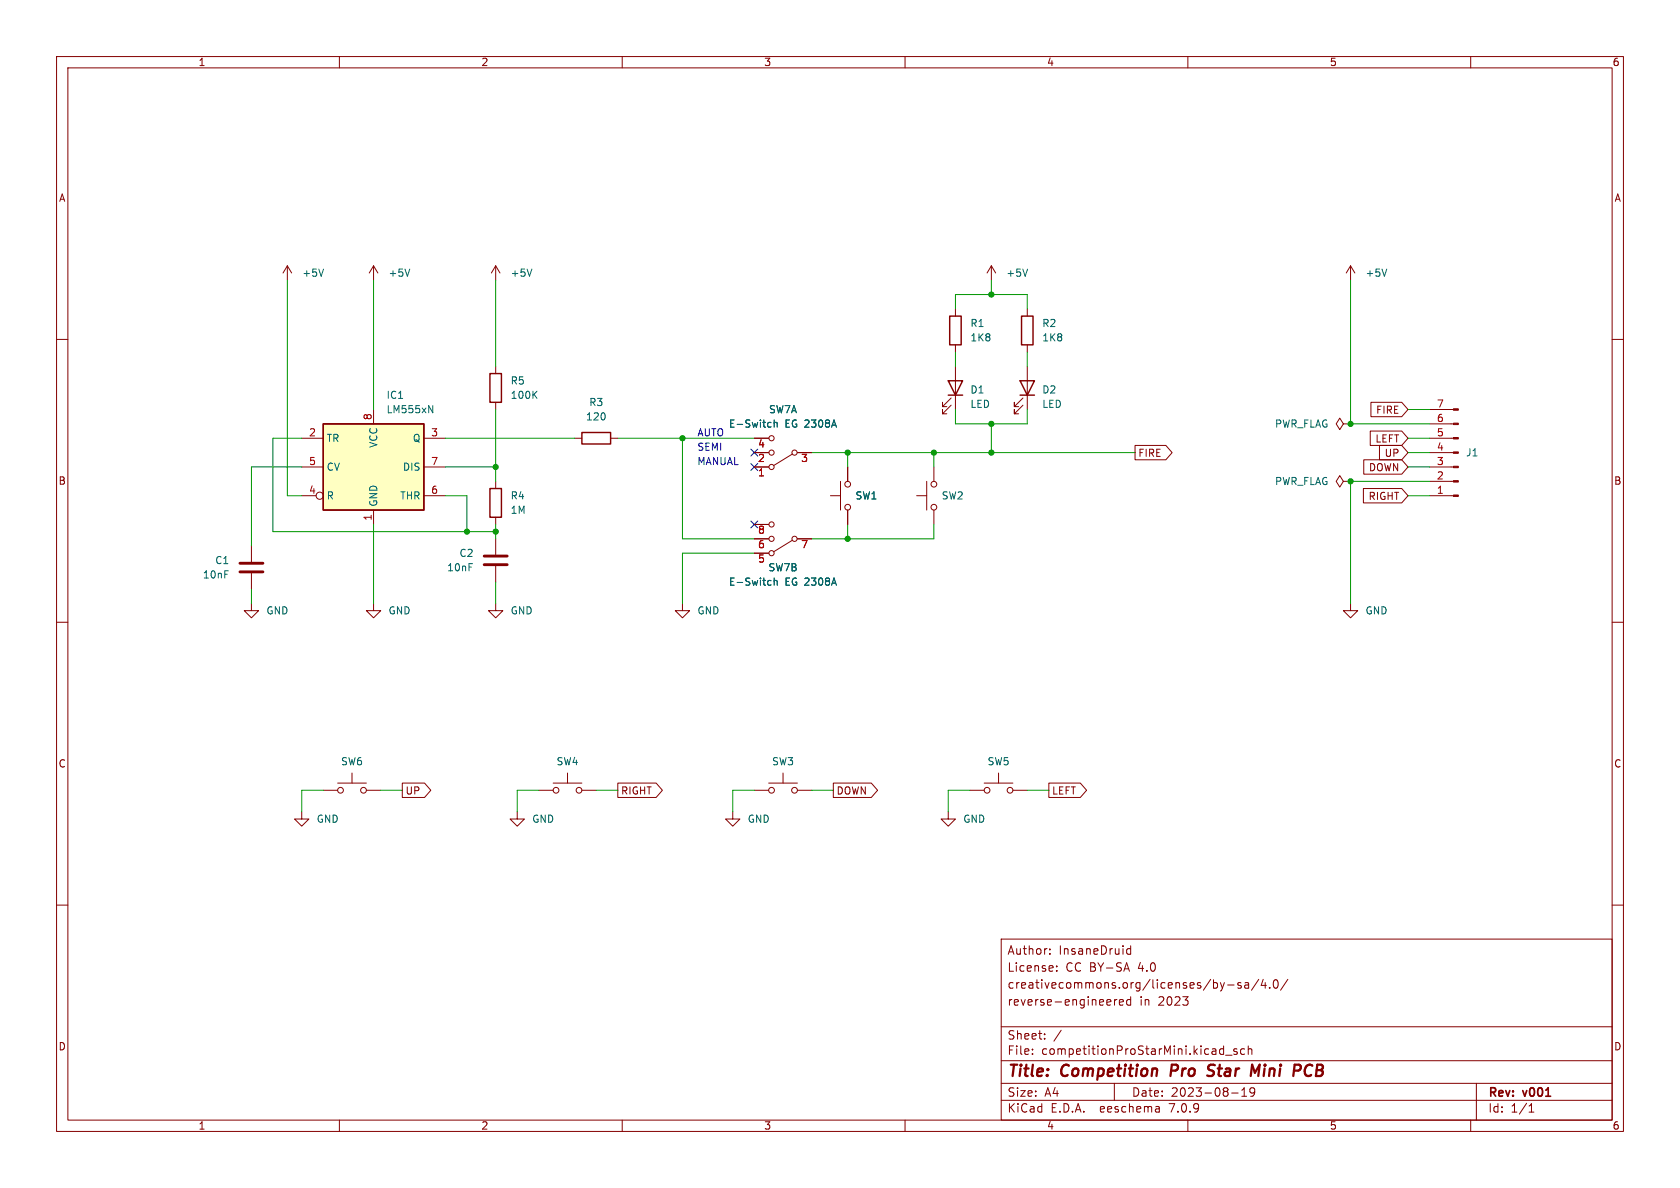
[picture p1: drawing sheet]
<svg xmlns="http://www.w3.org/2000/svg" width="297mm" height="210mm" viewBox="0 0 297 210" stroke-linecap="round" stroke-linejoin="round" font-family="sans-serif">
<g fill="none" stroke="#840000" stroke-width=".18">
<path d="M10 10h277v190h-277zM12 12h273v186h-273zM60 10v2M110 10v2M160 10v2M210 10v2M260 10v2M10 60h2M50.8 47l-.8 1.3M50.8 47v2.5M50.8 47l.8 1.3M66 47v2.5"/>
<path d="M66 47l-.7 1.3M66 47l.8 1.3M87.6 47l.8 1.3M87.6 47v2.5M87.6 47l-.7 1.3M168.9 54.6v1.3M175.3 47l-.8 1.3M175.3 47v2.5M175.3 47l.7 1.3M181.6 54.6v1.3M238.8 47l-.8 1.3M238.8 47v2.5"/>
<path d="M238.8 47l.7 1.3M285 60h2M53.3 77.5h3.8M66 72.4v2.5M74.9 77.5h3.8M87.6 64.8v1.2M87.6 71.1v1.3M101.6 77.5h1.3M107.9 77.5h1.3M133.3 77.5h2.6M168.1 71.6l-1.5 1.6v-.8v.8h.8M168.1 70.4l-1.5 1.5v-.8v.8h.8"/>
<path d="M168.9 61v1.2M168.9 64.8v7.6M180.8 71.6l-1.5 1.6v-.8v.8h.8M180.8 70.4l-1.5 1.5v-.8v.8h.8M181.6 61v1.2M181.6 64.8v7.6M200.7 78.7h5.4l1.1 1.3-1.1 1.3h-5.4zM237.5 74.9l-.6-1-.7 1 .7 1 .6-1h1.3M238.8 74.9h.1M242.2 76.2h5.6l1.1 1.3-1.1 1.2h-5.6zM242.4 71.1h5.4l1.1 1.3-1.1 1.3h-5.4zM243.9 78.7h3.9l1.1 1.3-1.1 1.3h-3.9z"/>
<path d="M252.7 72.4h4.2M252.7 74.9h4.2M252.7 77.5h4.2M44.4 96.5v2.8M53.3 87.6h2.6M53.3 82.6h3.8M66 90.2v2.5M74.9 87.6h3.8M74.9 82.6h3.8M87.6 85.1v1.3M87.6 91.4v1.3M87.6 95.3v2.7"/>
<path d="M133.3 97.8h2.6M133.3 95.3h2.6M133.3 92.7h2.6M133.3 80h2.6M133.3 82.6h2.6M140.1 95.5l-3.3 2M140.1 80.3l-3.3 2M141 95.3h2.5M141 80h2.5M146.8 87.6h1.8M148.6 85.1v5.1M149.9 82.6v2.5"/>
<path d="M149.9 90.2v2.5M162.1 87.6h1.7M163.8 85.1v5.1M165.1 82.6v2.5M165.1 90.2v2.5M237.5 85.1l-.6-1-.7 1 .7 1 .6-1h1.3M238.8 85.1h.1M241 86.4h6.8l1.1 1.2-1.1 1.3h-6.8zM241.1 81.3h6.7l1.1 1.3-1.1 1.2h-6.7zM252.7 87.6h4.2M252.7 80h4.2M252.7 82.6h4.2"/>
<path d="M252.7 85.1h4.2M10 110h2M44.4 106.7v1.3h1.3l-1.3 1.2-1.2-1.2h1.2M44.4 101.3v2.8M66 106.7v1.3h1.3l-1.3 1.2-1.2-1.2h1.2M87.6 106.7v1.3h1.3l-1.3 1.2-1.2-1.2h1.2M87.6 100.1v2.8M120.6 106.7v1.3h-1.2l1.2 1.2 1.3-1.2h-1.3M238.8 106.7v1.3h-1.3l1.3 1.2 1.2-1.2h-1.2M285 110h2M57.1 139.7h2.6M59.7 138.4h5.1"/>
<path d="M62.2 136.7v1.7M64.8 139.7h2.5M71.1 138.4h4l1.1 1.3-1.1 1.3h-4zM95.2 139.7h2.6M97.8 138.4h5.1M100.3 136.7v1.7M102.9 139.7h2.5M109.2 138.4h6.8l1.1 1.3-1.1 1.3h-6.8zM133.3 139.7h2.6M135.9 138.4h5.1M138.4 136.7v1.7M141 139.7h2.5"/>
<path d="M147.3 138.4h6.7l1.1 1.3-1.1 1.3h-6.7zM171.4 139.7h2.6M174 138.4h5.1M176.5 136.7v1.7M179.1 139.7h2.5M185.4 138.4h5.6l1.1 1.3-1.1 1.3h-5.6zM10 160h2M53.3 143.5v1.3h-1.2l1.2 1.3 1.3-1.3h-1.3M91.4 143.5v1.3h-1.2l1.2 1.3 1.3-1.3h-1.3M129.5 143.5v1.3h-1.2l1.2 1.3 1.3-1.3h-1.3M167.6 143.5v1.3h-1.2l1.2 1.3 1.3-1.3h-1.3M285 160h2"/>
<path d="M177 166h108v32h-108zM185.6 168.6v.1M185.6 167.8v.1M186.8 171.6v.1M186.8 170.8v.1M197 176.7v1M197.5 176.7l-.3 .1-.2 .2M197.9 177.2l.7-.1-.1-.3-.4-.1-.2 .2 .1 .7h.5M199.2 170.2l.5 1.5M199.9 167.2v1.5M199.9 167.8l-.4-.1-.3 .3v.4l.1 .2h.6M199.9 176.8l-.4-.1-.3 .3v.4l.1 .2h.6"/>
<path d="M199.9 176.2v1.5M217 174.1h1.2M219.4 173.8l-.4-.1-.2 .2 .1 .2 .5 .2v.3h-.6M220.1 173.8h.6v.9M220.7 174.1h-.5a.29 .29 0 0 0-.2 .3 .29 .29 0 0 0 .2 .3l.5-.1M222.5 173.1l-1.3 2M223.3 173.1l-.3 1.1h.9M223.7 173.7v1M224.5 174.6v.1M225.2 173.3l.3-.1a.81 .81 0 0 1 .5 .6 .81 .81 0 0 1-.3 .8l-.1 .1a.81 .81 0 0 1-.4-1.4zM227.7 173.1l-1.3 2M60 198v2"/>
<path d="M110 198v2M160 198v2M177 194.5h108M177 191.5h108M177 187.5h108M177 181.5h108M182.5 186.3v.1M182.5 185.5v.1M184.7 183.6v.1M184.7 182.8v.1M187.6 182.1l-1.3 2M197 191.5v3"/>
<path d="M204.9 195.7l.1 .9M205 196.5l-.2 .1M205 196h-.2M210 198v2M215.9 185.4l.4 .1M216.3 184.9v1.5M216.3 186.3l-.4 .1M216.7 186.5h1.1M217.7 193.2h1.2M218.7 185.5l-.4-.1-.2 .2 .1 .2 .5 .2v.3h-.6M219.5 193.8h.9M219.5 192.7l.5-.4v1.5"/>
<path d="M220 185.5l-.4-.1-.3 .3v.4l.2 .2h.5M220.7 185.5l.2-.1 .3 .1 .1 .9M220.7 184.9v1.5M221.8 192.9l-.3 .3h-.3l-.2-.3 .1-.5 .4-.1 .2 .1a.99 .99 0 0 1-.3 1.4h-.3M260 198v2M261 191.5v6.5M270.3 196.6h.9M270.3 195.5l.4-.4v1.5"/>
<circle cx="136.4" cy="77.5" r=".46"/>
<circle cx="56.5" cy="87.6" r=".63"/>
<circle cx="136.4" cy="92.7" r=".46"/>
<circle cx="136.4" cy="82.6" r=".46"/>
<circle cx="136.4" cy="95.3" r=".46"/>
<circle cx="136.4" cy="80" r=".46"/>
<circle cx="136.4" cy="97.8" r=".46"/>
<circle cx="140.5" cy="95.3" r=".46"/>
<circle cx="140.5" cy="80" r=".46"/>
<circle cx="149.9" cy="85.6" r=".51"/>
<circle cx="149.9" cy="89.7" r=".51"/>
<circle cx="165.1" cy="89.7" r=".51"/>
<circle cx="165.1" cy="85.6" r=".51"/>
<circle cx="60.2" cy="139.7" r=".51"/>
<circle cx="64.3" cy="139.7" r=".51"/>
<circle cx="98.3" cy="139.7" r=".51"/>
<circle cx="102.4" cy="139.7" r=".51"/>
<circle cx="136.4" cy="139.7" r=".51"/>
<circle cx="140.5" cy="139.7" r=".51"/>
<circle cx="174.5" cy="139.7" r=".51"/>
<circle cx="178.6" cy="139.7" r=".51"/>
</g>
<path d="M207.2 188.2l-.3 2M214.5 190a.85 .85 0 0 1-1.1 .1M214.5 188.2l-.7 .1a.46 .46 0 0 0-.2 .5 .46 .46 0 0 0 .3 .4l.6 .2M221.4 188.2l.4 1.4 .9-1.4-.3 2M231.2 188.3a1.11 1.11 0 0 0 0 1.9" fill="none" stroke="#840000" stroke-width=".4"/>
<path d="M167.9 55.9h2v5.1h-2zM180.6 55.9h2v5.1h-2zM57.1 74.9h17.8v15.3h-17.8zM86.6 66h2v5.1h-2zM102.9 76.5h5v2h-5zM167.6 67.3h2.6l-1.3 2.6zM167.6 69.9h2.6M180.3 67.3h2.6l-1.3 2.6zM180.3 69.9h2.6M86.6 86.4h2v5h-2z" fill="none" stroke="#840000" stroke-width=".25"/>
<g fill="none" stroke="#006464" stroke-width=".18">
<path d="M57.2 47.6l-.4 1.2M72.4 47.6l-.4 1.2M94 47.6l-.4 1.2M181.7 47.6l-.5 1.2M245.2 47.6l-.5 1.2M75.8 71.7l.7 1.3v-1.3M94.4 69.7l.5 .7M94.9 69.2l-.7 .7M136.2 74.7h.1M136.3 75.4l-.1 .1M136.9 74.2v1.3M136.9 74.8l.1-.1h.3l.1 .8"/>
<path d="M136.2 102.6l.1 .1M136.3 103.4h-.1M136.9 102.2v1.2M136.9 102.7l.1-.1 .3 .1 .1 .7"/>
</g>
<g fill="#840000" stroke="#840000" stroke-width=".18">
<path d="M256.9 72.3h.9v.2h-.9z"/>
<path d="M256.9 74.8h.9v.3h-.9z"/>
<path d="M256.9 77.3h.9v.3h-.9z"/>
<path d="M256.9 79.9h.9v.2h-.9z"/>
<path d="M256.9 82.4h.9v.3h-.9z"/>
<path d="M256.9 85h.9v.2h-.9z"/>
<path d="M256.9 87.5h.9v.3h-.9z"/>
</g>
<path d="M42.4 99.6h4.1M85.6 98.3h4.1M85.6 99.8h4.1M42.4 101.1h4.1" fill="none" stroke="#840000" stroke-width=".51"/>
<path d="M57.1 74.9h17.8v15.3h-17.8z" fill="#ffffc2" stroke="#ffffc2" stroke-width=".18"/>
<g fill="none" stroke="#009600" stroke-width=".18">
<path d="M50.8 49.5v38.1h2.5M66 49.5v22.9M87.6 49.5v15.3M168.9 54.6v-2.5h12.7v2.5M175.3 49.5v2.6M238.8 49.5v25.4h13.9M53.3 77.5h-5v16.5h39.3M78.7 77.5h22.9M87.6 72.4v12.7M109.2 77.5h24.1M120.6 77.5v17.8h12.7M168.9 62.2v2.6"/>
<path d="M168.9 72.4v2.5h12.7v-2.5M175.3 74.9v5.1M181.6 62.2v2.6M248.9 77.5h3.8M248.9 72.4h3.8M53.3 82.6h-8.9v13.9M66 92.7v14M78.7 87.6h3.8v6.4M78.7 82.6h8.9M87.6 92.7v2.6M133.3 97.8h-12.7v8.9M143.5 80h57.2"/>
<path d="M149.9 80v2.6M149.9 92.7v2.6M165.1 80v2.6M165.1 92.7v2.6h-21.6M248.9 87.6h3.8M248.9 80h3.8M248.9 82.6h3.8M252.7 85.1h-13.9v21.6M44.4 104.1v2.6M87.6 102.9v3.8M57.1 139.7h-3.8v3.8M67.3 139.7h3.8"/>
<path d="M95.2 139.7h-3.8v3.8M105.4 139.7h3.8M133.3 139.7h-3.8v3.8M143.5 139.7h3.8M171.4 139.7h-3.8v3.8M181.6 139.7h3.8"/>
</g>
<path d="M132.7 79.4l1.3 1.2M134 79.4l-1.3 1.2M132.7 81.9l1.3 1.3M132.7 92.1l1.3 1.2M134 81.9l-1.3 1.3M134 92.1l-1.3 1.2" fill="none" stroke="#000084" stroke-width=".18"/>
<g fill="#009600" stroke="#009600" stroke-width=".18">
<circle cx="120.6" cy="77.5" r=".46"/>
<circle cx="149.9" cy="95.3" r=".46"/>
<circle cx="149.9" cy="80" r=".46"/>
<circle cx="238.8" cy="74.9" r=".46"/>
<circle cx="175.3" cy="74.9" r=".46"/>
<circle cx="175.3" cy="80" r=".46"/>
<circle cx="238.8" cy="85.1" r=".46"/>
<circle cx="175.3" cy="52.1" r=".46"/>
<circle cx="165.1" cy="80" r=".46"/>
<circle cx="87.6" cy="94" r=".46"/>
<circle cx="82.5" cy="94" r=".46"/>
<circle cx="87.6" cy="82.6" r=".46"/>
</g>
<g font-size="2.8" fill="#840000">
<text x="178" y="190.9">Title:</text>
<text x="187.7" y="190.9">Competition</text>
<text x="207.8" y="190.9">Pro</text>
<text x="215.2" y="190.9">Star</text>
<text x="223.6" y="190.9">Mini</text>
<text x="231.9" y="190.9">PCB</text>
</g>
<g font-size="2.1" fill="#840000">
<text x="178" y="172">License:</text>
<text x="178" y="169">Author:</text>
<text x="187.2" y="169">InsaneDruid</text>
<text x="188.4" y="172">CC BY-SA</text>
<text x="201.3" y="172">4.0</text>
<text x="178" y="178">reverse-engineered</text>
<text x="178" y="175">creativecommons.org/licenses/by-sa/4.0/</text>
<text x="201.4" y="178">in</text>
<text x="204.8" y="178">2023</text>
<text x="178" y="184">Sheet:</text>
<text x="178" y="186.7">File:</text>
<text x="184.1" y="186.7">competitionProStarMini.kicad_sch</text>
<text x="178" y="196.9">KiCad</text>
<text x="178" y="194.1">Size:</text>
<text x="184.7" y="194.1">A4</text>
<text x="185.7" y="196.9">E.D.A.</text>
<text x="194.6" y="196.9">eeschema</text>
<text x="200" y="194.1">Date:</text>
<text x="207" y="196.9">7.0.9</text>
<text x="207" y="194.1">2023-08-19</text>
<text x="263" y="194.3">Rev:</text>
<text x="263" y="196.9">Id:</text>
<text x="267.1" y="196.9">1/1</text>
<text x="269.4" y="194.3">v001</text>
</g>
<g font-size="1.8" fill="#840000">
<text x="35" y="11.9">1</text>
<text x="85" y="11.9">2</text>
<text x="135" y="11.9">3</text>
<text x="185" y="11.9">4</text>
<text x="235" y="11.9">5</text>
<text x="285" y="11.9">6</text>
<text x="10.3" y="35.9">A</text>
<text x="285.3" y="35.9">A</text>
<text x="243.2" y="73.3">FIRE</text>
<text x="201.1" y="81">FIRE</text>
<text x="241.9" y="83.5">DOWN</text>
<text x="243.1" y="78.4">LEFT</text>
<text x="244.7" y="81">UP</text>
<text x="10.3" y="85.9">B</text>
<text x="241.8" y="88.6">RIGHT</text>
<text x="285.3" y="85.9">B</text>
<text x="10.3" y="135.9">C</text>
<text x="285.3" y="135.9">C</text>
<text x="71.6" y="140.7">UP</text>
<text x="109.7" y="140.7">RIGHT</text>
<text x="147.8" y="140.7">DOWN</text>
<text x="185.9" y="140.7">LEFT</text>
<text x="10.3" y="185.9">D</text>
<text x="285.3" y="185.9">D</text>
<text x="35" y="199.9">1</text>
<text x="85" y="199.9">2</text>
<text x="135" y="199.9">3</text>
<text x="185" y="199.9">4</text>
<text x="235" y="199.9">5</text>
<text x="285" y="199.9">6</text>
</g>
<g font-size="1.8" fill="#006464">
<text x="53.3" y="49.1">+5V</text>
<text x="68.6" y="49.1">+5V</text>
<text x="90.2" y="49.1">+5V</text>
<text x="177.8" y="49.1">+5V</text>
<text x="241.3" y="49.1">+5V</text>
<text x="171.5" y="58">R1</text>
<text x="184.2" y="58">R2</text>
<text x="171.5" y="60.6">1K8</text>
<text x="184.2" y="60.6">1K8</text>
<text x="68.2" y="70.7">IC1</text>
<text x="90.2" y="68.2">R5</text>
<text x="90.2" y="70.7">100K</text>
<text x="104.1" y="72">R3</text>
<text x="171.5" y="69.8">D1</text>
<text x="184.2" y="69.8">D2</text>
<text x="68.2" y="73.3">LM555xN</text>
<text x="103.5" y="74.5">120</text>
<text x="128.8" y="75.8">E-Switch</text>
<text x="135.8" y="73.3">SW7A</text>
<text x="138.8" y="75.8">EG 2308A</text>
<text x="171.5" y="72.3">LED</text>
<text x="184.2" y="72.3">LED</text>
<text x="225.3" y="75.8">PWR_FLAG</text>
<text x="57.7" y="78.3">TR</text>
<text x="57.7" y="83.4">CV</text>
<text x="66.9" y="79.3" transform="rotate(-90 66.9 79.3)">VCC</text>
<text x="71.1" y="83.4">DIS</text>
<text x="72.9" y="78.3">Q</text>
<text x="259.1" y="80.9">J1</text>
<text x="57.7" y="88.5">R</text>
<text x="66.9" y="89.7" transform="rotate(-90 66.9 89.7)">GND</text>
<text x="70.7" y="88.5">THR</text>
<text x="90.2" y="88.5">R4</text>
<text x="151.1" y="88.5">SW1</text>
<text x="166.4" y="88.5">SW2</text>
<text x="225.3" y="86">PWR_FLAG</text>
<text x="90.2" y="91">1M</text>
<text x="37.9" y="99.9">C1</text>
<text x="79" y="101.2">10nF</text>
<text x="81.1" y="98.7">C2</text>
<text x="135.8" y="101.2">SW7B</text>
<text x="35.8" y="102.5">10nF</text>
<text x="128.8" y="103.7">E-Switch</text>
<text x="138.8" y="103.7">EG 2308A</text>
<text x="47" y="108.8">GND</text>
<text x="68.6" y="108.8">GND</text>
<text x="90.2" y="108.8">GND</text>
<text x="123.2" y="108.8">GND</text>
<text x="241.3" y="108.8">GND</text>
<text x="60.2" y="135.5">SW6</text>
<text x="98.3" y="135.5">SW4</text>
<text x="136.4" y="135.5">SW3</text>
<text x="174.5" y="135.5">SW5</text>
<text x="55.9" y="145.6">GND</text>
<text x="94" y="145.6">GND</text>
<text x="132.1" y="145.6">GND</text>
<text x="170.2" y="145.6">GND</text>
</g>
<g font-size="1.8" fill="#a90000">
<text x="54.5" y="77.2">2</text>
<text x="65.8" y="74.4" transform="rotate(-90 65.8 74.4)">8</text>
<text x="76.1" y="77.2">3</text>
<text x="253.9" y="77.2">5</text>
<text x="253.9" y="74.7">6</text>
<text x="253.9" y="72.1">7</text>
<text x="54.5" y="82.3">5</text>
<text x="76.1" y="82.3">7</text>
<text x="133.9" y="82">2</text>
<text x="133.9" y="79.5">4</text>
<text x="141.5" y="82">3</text>
<text x="253.9" y="82.3">3</text>
<text x="253.9" y="79.8">4</text>
<text x="54.5" y="87.4">4</text>
<text x="76.1" y="87.4">6</text>
<text x="133.9" y="84.5">1</text>
<text x="253.9" y="87.4">1</text>
<text x="253.9" y="84.8">2</text>
<text x="65.8" y="92.1" transform="rotate(-90 65.8 92.1)">1</text>
<text x="133.9" y="94.7">8</text>
<text x="133.9" y="99.8">5</text>
<text x="133.9" y="97.2">6</text>
<text x="141.5" y="97.2">7</text>
</g>
<g font-size="1.8" fill="#0000c2">
<text x="123.2" y="77.2">AUTO</text>
<text x="123.2" y="79.8">SEMI</text>
<text x="123.2" y="82.3">MANUAL</text>
</g>
</svg>
